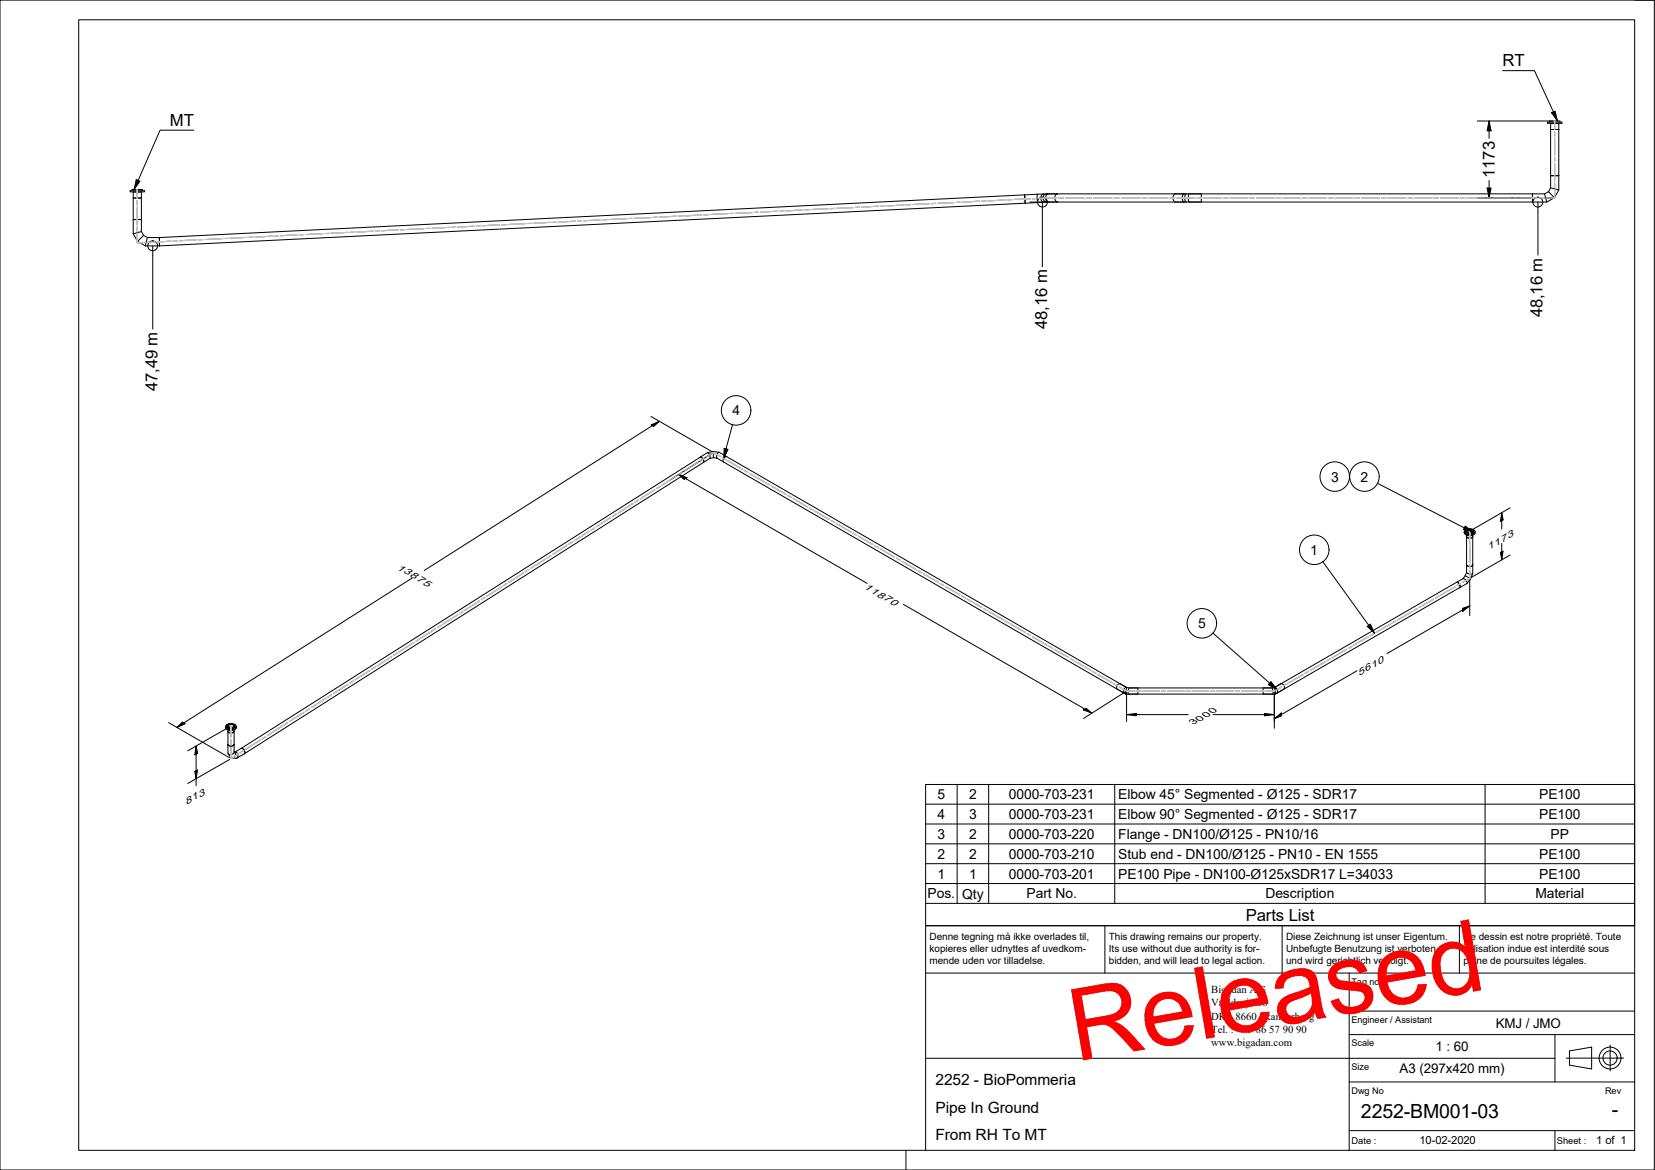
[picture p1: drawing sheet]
<svg xmlns="http://www.w3.org/2000/svg" width="420mm" height="297mm" viewBox="0 0 420 297" stroke-linecap="round" stroke-linejoin="round" font-family="sans-serif">
<!-- layer: 3D Sketch Geometry -->
<g fill="none" stroke="#c0c0c0" stroke-width=".25">
<path d="M394.7 30.7v2.2M394.7 33.4v1.1M394.7 35v4.4M394.7 39.9v1.1M34.8 59.4v2.3l2.2-.2M34.8 48.1v2.3M34.8 50.9v1.2M34.8 52.6v4.5M34.8 57.7v1.1M69.1 60l-4.3 .2M70.7 59.9h-1.1M75.5 59.6l-4.3 .2"/>
<path d="M77.1 59.5l-1.1 .1M81.9 59.3l-4.3 .2M83.5 59.3h-1.1M88.3 59l-4.3 .2M89.9 58.9l-1 .1M94.7 58.7l-4.2 .2M96.4 58.6l-1.1 .1M101.1 58.4l-4.2 .2M102.7 58.3l-1 .1M107.6 58.1l-4.3 .2M109.2 58h-1.1M114 57.7l-4.3 .2"/>
<path d="M115.6 57.7h-1.1M120.4 57.4l-4.3 .2M122 57.3l-1.1 .1M126.8 57.1l-4.2 .2M128.4 57.1h-1.1M133.2 56.8l-4.3 .2M134.8 56.7l-1 .1M139.7 56.5l-4.3 .2M141.3 56.4l-1.1 .1M146 56.2l-4.2 .2M147.7 56.1h-1.1M152.5 55.9l-4.3 .1"/>
<path d="M154.1 55.8h-1.1M158.9 55.5l-4.3 .2M160.5 55.4l-1.1 .1M165.3 55.2l-4.3 .2M166.9 55.1l-1 .1M171.7 54.9l-4.2 .2M173.4 54.8h-1.1M178.1 54.6l-4.2 .2M179.7 54.5l-1 .1M184.6 54.3l-4.3 .2M186.2 54.2h-1.1M191 54l-4.3 .2"/>
<path d="M192.6 53.9h-1.1M197.4 53.6l-4.3 .2M199 53.5l-1 .1M203.8 53.3l-4.3 .2M205.4 53.2l-1.1 .1M210.2 53l-4.2 .2M211.8 52.9l-1 .1M216.7 52.7l-4.3 .2M218.2 52.6h-1M223.1 52.4l-4.3 .2M224.7 52.3l-1.1 .1M229.5 52.1l-4.3 .2"/>
<path d="M231.1 52h-1.1M235.9 51.7l-4.3 .2M237.5 51.6l-1.1 .1M242.3 51.4l-4.3 .2M243.9 51.3l-1.1 .1M248.7 51.1l-4.3 .2M250.3 51l-1 .1M255.1 50.8l-4.2 .2M256.8 50.7h-1.1M261.5 50.4l-4.2 .3M263.1 50.4h-1M268.2 50.2l-4.5 .2"/>
<path d="M268.8 50.2h1.2M270.6 50.2h4.7M275.8 50.2h1.2M277.6 50.2h4.7M282.9 50.2h1.2M284.7 50.2h4.7M290 50.2h1.2M291.8 50.2h4.7M297.1 50.2h1.1M298.8 50.2h4.6M304 50.2h1.1M305.6 50.2h4.5"/>
<path d="M310.6 50.2h1.1M312.3 50.2h4.5M317.3 50.2h1.1M319 50.2h4.5M324 50.2h1.1M325.7 50.2h4.4M330.7 50.2h1.1M332.4 50.2h4.4M337.4 50.2h1.1M339 50.2h4.5M344 50.2h1.1M345.7 50.2h4.5"/>
<path d="M350.7 50.2h1.1M352.4 50.2h4.4M357.4 50.2h1.1M359.1 50.2h4.4M364.1 50.2h1.1M365.8 50.2h4.4M370.8 50.2h1.1M372.4 50.2h4.5M377.4 50.2h1.1M379.1 50.2h4.4M384.1 50.2h1.1M385.8 50.2h4.4"/>
<path d="M390.8 50.2h1.1M394.7 41.6v4.3M394.7 46.5v1M394.7 48.1v2.1h-2.2M38.6 61.5h-1.1M43.4 61.2l-4.3 .3M45 61.2h-1.1M49.8 60.9l-4.2 .2M51.4 60.8l-1 .1M56.3 60.6l-4.3 .2M57.8 60.5l-1 .1M62.7 60.3l-4.3 .2"/>
<path d="M64.3 60.2l-1.1 .1M173.2 119.9l-.9 .6M177.4 117.2l-3.7 2.4M178.8 116.4l-1 .6M183 115.9l-1.9-1-1.9 1.2M183.4 116.2l.9 .5M184.8 117l3.7 2.2M188.9 119.4l1 .5M144 138.4l-3.7 2.4M145.4 137.6l-1 .5M149.6 134.9l-3.8 2.4M151 134l-1 .6"/>
<path d="M155.1 131.3l-3.7 2.4M156.5 130.5l-.9 .6M160.7 127.8l-3.7 2.4M162.1 126.9l-.9 .6M166.2 124.3l-3.6 2.3M167.6 123.4l-.9 .6M171.8 120.8l-3.7 2.3M190.3 120.2l3.7 2.1M194.4 122.6l1 .5M195.8 123.4l3.7 2.1M200 125.8l.9 .5M201.3 126.6l3.7 2.1"/>
<path d="M205.5 129l.9 .5M206.9 129.8l3.7 2.1M211 132.2l.9 .5M212.4 133l3.7 2.1M216.5 135.3l1 .6M217.9 136.1l3.7 2.1M222.1 138.5l.9 .6M223.4 139.3l3.7 2.2M373.1 134.9v1.9M373.1 137.4v.9M373.1 138.8v4M110.6 159.6l-3.7 2.4"/>
<path d="M112 158.7l-1 .6M116.2 156.1l-3.8 2.3M117.6 155.2l-1 .6M121.7 152.6l-3.7 2.3M123.1 151.7l-.9 .6M127.3 149l-3.7 2.4M128.7 148.2l-.9 .5M132.8 145.5l-3.6 2.4M134.2 144.6l-.9 .6M138.4 142l-3.7 2.3M139.8 141.1l-.9 .6M227.6 141.7l.9 .5"/>
<path d="M229 142.5l3.7 2.1M233.1 144.9l.9 .5M234.5 145.7l3.7 2.1M238.6 148.1l1 .5M240 148.9l3.7 2.1M244.1 151.3l1 .5M245.5 152.1l3.7 2.1M249.7 154.5l.9 .5M251 155.3l3.7 2.1M255.2 157.6l.9 .6M256.6 158.4l3.7 2.2M352.9 158.5l-3.7 2.1"/>
<path d="M354.3 157.7l-.9 .5M358.4 155.3l-3.6 2.1M359.8 154.5l-.9 .6M363.9 152.1l-3.6 2.1M365.3 151.3l-.9 .6M369.4 149l-3.6 2.1M370.8 148.2l-.9 .5M373.1 143.3v1M373.1 144.9v1.9l-1.8 1.1M78.6 179.9l-1 .6M82.8 177.3l-3.8 2.3M84.2 176.4l-1 .6"/>
<path d="M88.3 173.8l-3.7 2.3M89.7 172.9l-.9 .6M93.9 170.2l-3.7 2.4M95.3 169.3l-.9 .6M99.4 166.7l-3.6 2.4M100.8 165.8l-.9 .6M105 163.1l-3.7 2.4M106.4 162.3l-.9 .6M260.7 160.9l.9 .5M262.1 161.7l3.7 2.1M266.2 164l1 .6M267.6 164.8l3.7 2.1"/>
<path d="M271.7 167.2l1 .6M273.1 168l3.7 2.1M277.3 170.4l.9 .5M278.7 171.2l3.6 2.1M282.8 173.6l.9 .5M284.2 174.4l1.8 1.1h2.1M288.6 175.5h1.1M290.2 175.5h4.1M294.9 175.5h1M296.4 175.5h4.2M301.1 175.5h1.1M302.7 175.5h4.2"/>
<path d="M307.4 175.5h1M308.9 175.5h4.2M313.6 175.5h1.1M315.2 175.5h4.2M319.9 175.5h1M325.4 174.4l-1.9 1.1h-2.1M326.7 173.6l-.9 .5M330.9 171.2l-3.7 2.1M332.2 170.4l-.9 .5M336.4 168l-3.7 2.2M337.7 167.2l-.9 .6M341.9 164.8l-3.7 2.2"/>
<path d="M343.3 164.1l-1 .5M347.4 161.7l-3.7 2.1M348.8 160.9l-.9 .5M58.6 189.9v2.7l1.9-1.2M58.6 184.3v2.8M58.6 187.8v1.3M61.9 190.5l-.9 .6M66 187.9l-3.6 2.3M67.4 187l-.9 .6M71.6 184.3l-3.7 2.4M73 183.5l-.9 .6M77.2 180.8l-3.7 2.4"/>
</g>
<!-- layer: Visible -->
<g fill="none" stroke="#000" stroke-width=".25">
<path d="M392.9 31h3.6v.3h-3.6zM393.4 31v-.3h2.6v.3M393.7 32.9h2M393.7 31.3v16.4M393.7 31.4h2M395.7 31.3v1.6M395.7 32.9v15.3M33 48.4h3.7v.3h-3.7zM33.5 48.4v-.3h2.7v.3M33.8 55.7h2.1M33.8 50.3h2.1M33.8 48.7v10.7"/>
<path d="M33.8 59.4l1.1 1.9M33.8 48.8h2.1M35.9 58.8l-2.1 .6M35.9 48.7v1.6M35.9 50.3v8.5M35.9 58.8l.5 1M36.4 59.8l-1.5 1.5M36.4 59.8l1 .5M260.1 49.5l.2 2.1M260.1 49.5l-219.6 10.8M263.5 49.3l-.2 .5v.8l.3 .8M263.5 49.3l-3.4 .2"/>
<path d="M263.6 51.4l-223.1 11M265 49.3a1.09 1.09 0 0 0-.8 1 1.09 1.09 0 0 0 .8 1M265 49.3h-1.5M265 51.3l-1.4 .1M265.8 49.2h.1M265.8 49.2l-.8 .1M265.9 49.2a1.04 1.04 0 0 0-1.1 1.1 1.04 1.04 0 0 0 1.1 1M265.9 51.3h126.8M265.9 49.2h126.2M265.9 51.3h-.9M266.3 49.2a1.05 1.05 0 0 0-.9 1.1 1.05 1.05 0 0 0 .9 1M268.5 49.2l-.4 .1-.3 .6v.8l.7 .6"/>
<path d="M298.5 49.2a1.11 1.11 0 0 0-.7 1.1 1.11 1.11 0 0 0 .7 1M300.7 49.2l-.3 .2-.3 .8 .2 .8 .4 .3M301.2 49.2l-.3 .2-.2 .8 .2 1 .3 .1M301.9 49.2l-.2 .5v1.1l.2 .5M305 49.2v2.1M389 49.2v2.1M392.1 49.2l.6 2.1M393.1 48.7l1.5 1.5M393.1 48.7l-1 .5M393.7 47.7l2 .5M393.7 44.6h2M393.7 47.7l-.6 1"/>
<path d="M394.6 50.2l-1.9 1.1M395.7 48.2l-1.1 2M34.9 61.3l2 1.1M36.9 62.4h3.6M37.4 60.3l-.5 2.1M37.4 60.3h3.1M40.5 60.3v2.1M177.7 116.1h.4l.3 .3 .3 .6-.1 .4M178.6 117.4l1.7-1.1-.2-.9-.4-.5-118.5 75.1M178.6 117.4l-116.6 74M181.1 114.6v1.6M181.1 114.6l-1.5 .3"/>
<path d="M181.1 114.6l1.4 .2M181.1 116.2l-.9 .2M181.1 116.2l1 .1M183.7 117.3l-1.8-1.1v-.6l.5-.7 .2-.1 103.4 59.7-1.6-.9-.6 .2-.3 1 1.8 1.2v-.8l.5-.7 .8 .2M183.7 117.3l102.1 58.9M184.1 116l.4-.1h-.3l-.5 .4-.1 .4 .1 .6M371.7 135l.1 .5 .3 .3 .6 .2 1.4-.2 .3-.3 .1-.5M371.9 134.7l.6-.4h1l.7 .2 .3 .7-.7 .5-1 .1-1-.5zM372.2 134.7l-.3 .1 .2 .1 .1 .4 .8 .3 .9-.2 .4-.6-.2-.1M372.2 134.6l.8-.3 .8 .2a.61 .61 0 0 1 .1 .8 .61 .61 0 0 1-.8 .1l-.7-.2-.3-.3zM372.3 136.2l.6 .4h.7l.3-.4M372.3 135.9v9.5l.9 .4 .7-.2v-9.7"/>
<path d="M372.5 134.6l.9-.1 .3 .1a.54 .54 0 0 1-.2 .7 .54 .54 0 0 1-.7-.1 .35 .35 0 0 1-.3-.2 .35 .35 0 0 1 0-.4zM372.6 135.6l.2 .1zM369.7 147.9h.4l.4 .4 .2 .4-.2 .5M369.7 147.9l-46.1 26.6M370.5 149.2l-46.7 27M371.4 146.9l.5 .1 .3 .4 .2 .8M371.4 146.9l-1.7 1M372 146.2l1.3 .8M372 146.2l-.6 .7M372.3 143.4l.6 .4 .8-.1 .2-.3M372.3 145.3l-.3 .9M372.4 148.2l-1.9 1"/>
<path d="M373.3 147l-.9 1.1M373.9 145.6l-.6 1.4M286 174.8l-.3 .8 .1 .6h37.9M286.6 174.7l-.2 .8v.7M286.6 174.7h36.3l.3 .9-.1 .6M288.9 174.7v1.5M323.5 174.8l.3 .9-.1 .5M323.6 174.5l1.6-.9h.3l.5 .5 .1 .6-1.9 1.3 .1-.2-.1-.8zM323.6 174.5l-2.9 .2v1.5M57.3 184.5v.4l.3 .3 .7 .2h.7l.7-.2 .3-.7M57.4 184.2l.8-.5h.8l.8 .4 .2 .4-.5 .6-1.1 .2-1-.5zM57.7 184.2l-.2 .1h.2v.5l.8 .3 1-.3 .1-.5h.2l-.2-.1"/>
<path d="M57.9 189l.1 .3 .5 .1 .6-.1 .3-.3M57.9 185.7l.5 .4 .7-.1 .3-.3M57.9 185.3v6l.6 .3 .6-.1 .3-.6v-5.6M57.9 183.9l.7-.2 .5 .1 .5 .3v.3l-.6 .5-.9-.1-.4-.4zM58 184.2l.3-.3 .7 .1a.42 .42 0 0 1 .2 .6 .42 .42 0 0 1-.6 .1l-.5-.1zM58.1 185.1h.2zM59.4 190.8l.4 .8-.2 .5-.4 .3-.6-.1-.7-.9M59.5 190.9l.5 .1 .3 .3v1l-.3 .2-1.1-.1M59.6 184.7l.2 .1zM61.2 190h.3l.5 .4 .2 .6-.2 .4M61.2 190h.4l.5 .5 .1 .6-.2 .3M61.2 190l-1.5 .9"/>
<path d="M62 191.4l-1.9 1.1"/>
<circle cx="372" cy="135.3" r=".11"/>
<circle cx="373.5" cy="135.6" r=".09"/>
<circle cx="374.1" cy="135.3" r=".09"/>
<circle cx="57.6" cy="184.7" r=".1"/>
<circle cx="59.1" cy="185.1" r=".09"/>
</g>
<!-- layer: Symbol -->
<g fill="none" stroke="#000" stroke-width=".25">
<path d="M381.5 17.9h8.1l5.8 12.8M49.2 33h-8.6l-6.6 15.1M393.9 28.6l.9-.4 .6 2.5zM34.6 45.6l.9 .4-1.5 2.1zM183.9 113.8l.9 .3-1.1 2.3zM186 107.8l-2.3 8.6M349.7 122.7l24.3 12.5M372 133.5l2 1.7-2.5-.8zM335.8 142.6l13.2 18.2M347.1 159l.8-.6 1.1 2.4zM307.9 160.7l16.3 14.4M322.7 173l1.5 2.1-2.2-1.3z"/>
<path d="M243 199.2v30.1M251 199.2v30.1M283 199.2v30.1M377 199.2v30.1M235 204.2h180M235 209.2h180M235 214.2h180M235 219.3h180M235 224.3h180v-25.1h-180v30.1M235 229.3v5.7h180v-5.7M415 224.3v5h-180"/>
<circle cx="186.9" cy="104.2" r="3.7"/>
<circle cx="333.6" cy="139.6" r="3.7"/>
<circle cx="338.9" cy="121" r="3.7"/>
<circle cx="346.4" cy="121" r="3.7"/>
<circle cx="305.1" cy="158.2" r="3.7"/>
</g>
<!-- layer: Border -->
<path d="M0 0h420v297h-420zM20 5h395v287h-395zM415 0h5M230 292v5" fill="none" stroke="#000" stroke-width=".25"/>
<!-- layer: Title -->
<g fill="none" stroke="#000" stroke-width=".25">
<path d="M280.5 235v12M325.5 235v12M370.5 235v12M415 235h-180v57M235 247h180M342.5 256.7h72.5M342.5 247v45M235 268.7h159.8M342.5 274.7h72.5M342.5 262.7h72.5M394.8 262.7v12M397.6 268.6h14.6"/>
<path d="M398.4 266.8l5.7-1v5.6l-5.7-1zM408.8 265.3v6.6M342.5 287h72.5M394.8 287v5"/>
<circle cx="408.7" cy="268.6" r="2.77"/>
<circle cx="408.7" cy="268.6" r="1.8"/>
</g>
<!-- layer: Dimension -->
<g fill="none" stroke="#000" stroke-width=".25">
<path d="M375 30.7h19.2M378 30.7l.5 2.5h-1zM378 30.7v4.4M261.5 51.3h4.3M264.6 51.3v16.4M375 50.2h13.7M377.5 47.7h1l-.5 2.5zM378 45.8v4.4M390.4 51.3v13.5M392.2 50.2h2M38.8 62.4v21.2M165.3 107.9l2.1-.9-1.5 1.3z"/>
<path d="M165.3 105.7l15.5 9M167.4 107l-59.7 37.8M180.8 115.1l-10.6 6.7M172.3 120.5l2.1 .8-.7 .4zM172.3 120.5l47.8 27.6M381.3 130.2l.3 1.8-.7 .4zM381.3 130.2v4.1M381.3 138v4.1M383.4 128.9l-9.9 5.7M104.6 146.8l-59.7 37.9M229.4 153.4l47.8 27.6M371.3 154.4l1.8-.6-1.8 1.4z"/>
<path d="M373.1 153.8l-21 12.1M373.1 147.2v9.1M380.9 140.3l.7-.4-.3 2.2zM383.4 140.9l-9.9 5.7M285.7 175.7l-10.6 6.7M286 175.8v7.4M323.5 175.8v9.1M344.5 170.3l-21 12.1M42.8 183.5l15.5 8.9M44.9 184.7l1.4-1.4 .7 .5zM49.4 195.9l.8-.5-.4 2.3zM49.8 189.4l.4 1.8-.8 .5z"/>
<path d="M49.8 189.4v10.1M58.3 184.5l-10.6 6.1M58.3 192.8l-10.6 6.1M275.1 180.2l.7-.4 1.4 1.2zM286 181.4l2.5-.3v.6zM286 181.4h15.6M307.9 181.4h15.6M321 181.1l2.5 .3-2.5 .3zM323.5 182.4l1.8-1.4v.8z"/>
<circle cx="264.6" cy="51.3" r="1.25"/>
<circle cx="390.4" cy="51.3" r="1.25"/>
<circle cx="38.8" cy="62.4" r="1.25"/>
</g>
<g fill="#000">
<path d="M378 30.7l.5 2.5h-1z" fill-rule="evenodd"/>
<path d="M377.5 47.7h1l-.5 2.5z" fill-rule="evenodd"/>
<path d="M165.3 107.9l2.1-.9-1.5 1.3z" fill-rule="evenodd"/>
<path d="M172.3 120.5l2.1 .8-.7 .4z" fill-rule="evenodd"/>
<path d="M381.3 130.2l.3 1.8-.7 .4z" fill-rule="evenodd"/>
<path d="M371.3 154.4l1.8-.6-1.8 1.4z" fill-rule="evenodd"/>
<path d="M380.9 140.3l.7-.4-.3 2.2z" fill-rule="evenodd"/>
<path d="M44.9 184.7l1.4-1.4 .7 .5z" fill-rule="evenodd"/>
<path d="M49.4 195.9l.8-.5-.4 2.3z" fill-rule="evenodd"/>
<path d="M49.8 189.4l.4 1.8-.8 .5z" fill-rule="evenodd"/>
<path d="M275.1 180.2l.7-.4 1.4 1.2z" fill-rule="evenodd"/>
<path d="M286 181.4l2.5-.3v.6z" fill-rule="evenodd"/>
<path d="M321 181.1l2.5 .3-2.5 .3z" fill-rule="evenodd"/>
<path d="M323.5 182.4l1.8-1.4v.8z" fill-rule="evenodd"/>
</g>
<!-- layer: Symbol -->
<g fill="#000">
<path d="M393.9 28.6l.9-.4 .6 2.5z" fill-rule="evenodd"/>
<path d="M34.6 45.6l.9 .4-1.5 2.1z" fill-rule="evenodd"/>
<path d="M183.9 113.8l.9 .3-1.1 2.3z" fill-rule="evenodd"/>
<path d="M372 133.5l2 1.7-2.5-.8z" fill-rule="evenodd"/>
<path d="M347.1 159l.8-.6 1.1 2.4z" fill-rule="evenodd"/>
<path d="M322.7 173l1.5 2.1-2.2-1.3z" fill-rule="evenodd"/>
</g>
<text font-size="25.5" fill="#f00" x="273" y="269.6" transform="rotate(-10 273 269.6)">Released</text>
<g font-size="5">
<text x="345.5" y="283.7">2252-BM001-03</text>
<text x="409.2" y="283.3">-</text>
</g>
<g font-size="4.2">
<text x="381.5" y="16.7">RT</text>
<text x="43.1" y="31.9">MT</text>
<text x="379.5" y="45.2" transform="rotate(-90 379.5 45.2)">1173</text>
<text x="265.9" y="83.6" transform="rotate(-90 265.9 83.6)">48,16 m</text>
<text x="391.6" y="80.6" transform="rotate(-90 391.6 80.6)">48,16 m</text>
<text x="40" y="99.4" transform="rotate(-90 40 99.4)">47,49 m</text>
<text x="316.3" y="233.7">Parts List</text>
</g>
<g font-size="3.9">
<text x="237.5" y="275.5">2252 - BioPommeria</text>
<text x="237.5" y="282.5">Pipe In Ground</text>
<text x="237.5" y="289.5">From RH To MT</text>
</g>
<g font-size="3.5">
<text x="185.9" y="105.4">4</text>
<text x="337.9" y="122.3">3</text>
<text x="345.4" y="122.3">2</text>
<text x="332.7" y="140.8">1</text>
<text x="304.2" y="159.5">5</text>
<text x="238" y="202.9">5</text>
<text x="246" y="202.9">2</text>
<text x="256.1" y="202.9">0000-703-231</text>
<text x="283.9" y="203">Elbow 45° Segmented - Ø125 - SDR17</text>
<text x="390.7" y="202.9">PE100</text>
<text x="238" y="207.9">4</text>
<text x="246" y="208">3</text>
<text x="256.1" y="208">0000-703-231</text>
<text x="283.9" y="208">Elbow 90° Segmented - Ø125 - SDR17</text>
<text x="390.7" y="208">PE100</text>
<text x="238" y="213">3</text>
<text x="246" y="213">2</text>
<text x="256.1" y="213">0000-703-220</text>
<text x="283.9" y="213">Flange - DN100/Ø125 - PN10/16</text>
<text x="393.7" y="213">PP</text>
<text x="238" y="218">2</text>
<text x="246" y="218">2</text>
<text x="256.1" y="218">0000-703-210</text>
<text x="283.9" y="218">Stub end - DN100/Ø125 - PN10 - EN 1555</text>
<text x="390.7" y="218">PE100</text>
<text x="238" y="223">1</text>
<text x="246" y="223">1</text>
<text x="256.1" y="223">0000-703-201</text>
<text x="283.9" y="223.1">PE100 Pipe - DN100-Ø125xSDR17 L=34033</text>
<text x="390.7" y="223">PE100</text>
<text x="235.5" y="228.1">Pos.</text>
<text x="244.3" y="228.1">Qty</text>
<text x="260.6" y="228.1">Part No.</text>
<text x="321.3" y="228.1">Description</text>
<text x="389.8" y="228.1">Material</text>
</g>
<g font-size="3.4">
<text x="379.8" y="260.9">KMJ / JMO</text>
<text x="364.4" y="266.9">1 : 60</text>
<text x="355.3" y="272.5">A3 (297x420 mm)</text>
</g>
<g font-size="2.8">
<text x="360.3" y="290.5">10-02-2020</text>
<text x="405.3" y="290.5">1 of 1</text>
</g>
<g font-size="2.7">
<text x="307.5" y="252">Bigadan A/S</text>
<text x="307.5" y="255.5">Vroldvej 168</text>
<text x="307.5" y="262.3">Tel. : +45</text>
<text x="307.5" y="258.9">DK - 8660 Skanderborg</text>
<text x="318.9" y="262.3">86</text>
<text x="322.2" y="262.3">57</text>
<text x="325.7" y="262.3">90</text>
<text x="329.1" y="262.3">90</text>
<text x="307.5" y="265.7">www.bigadan.com</text>
</g>
<g font-size="2.5">
<text x="381.3" y="137.8" transform="rotate(-30 381.3 137.8)">7</text>
<text x="382.9" y="136.9" transform="rotate(-30 382.9 136.9)">3</text>
<text x="378" y="139.7" transform="rotate(-30 378 139.7)">1</text>
<text x="379.6" y="138.8" transform="rotate(-30 379.6 138.8)">1</text>
<text x="100.6" y="144.3" transform="rotate(30 100.6 144.3)">1</text>
<text x="102.2" y="145.3" transform="rotate(30 102.2 145.3)">3</text>
<text x="103.9" y="146.2" transform="rotate(30 103.9 146.2)">8</text>
<text x="105.5" y="147.2" transform="rotate(30 105.5 147.2)">7</text>
<text x="107.2" y="148.2" transform="rotate(30 107.2 148.2)">5</text>
<text x="219.2" y="149.3" transform="rotate(30 219.2 149.3)">1</text>
<text x="220.9" y="150.3" transform="rotate(30 220.9 150.3)">1</text>
<text x="222.5" y="151.2" transform="rotate(30 222.5 151.2)">8</text>
<text x="224.1" y="152.1" transform="rotate(30 224.1 152.1)">7</text>
<text x="225.8" y="153.1" transform="rotate(30 225.8 153.1)">0</text>
<text x="345" y="171.7" transform="rotate(-30 345 171.7)">5</text>
<text x="346.7" y="170.7" transform="rotate(-30 346.7 170.7)">6</text>
<text x="348.3" y="169.8" transform="rotate(-30 348.3 169.8)">1</text>
<text x="350" y="168.8" transform="rotate(-30 350 168.8)">0</text>
<text x="49" y="203.4" transform="rotate(-30 49 203.4)">1</text>
<text x="50.6" y="202.5" transform="rotate(-30 50.6 202.5)">3</text>
<text x="47.3" y="204.4" transform="rotate(-30 47.3 204.4)">8</text>
<text x="236" y="238.5">Denne tegning må ikke overlades til,</text>
<text x="281.5" y="238.5">This drawing remains our property.</text>
<text x="326.5" y="238.5">Diese Zeichnung ist unser Eigentum.</text>
<text x="371.5" y="238.5">Ce dessin est notre propriété. Toute</text>
<text x="236" y="241.6">kopieres eller udnyttes af uvedkom-</text>
<text x="236" y="244.8">mende uden vor tilladelse.</text>
<text x="281.5" y="244.8">bidden, and will lead to legal action.</text>
<text x="281.5" y="241.6">Its use without due authority is for-</text>
<text x="326.5" y="241.6">Unbefugte Benutzung ist verboten</text>
<text x="326.5" y="244.8">und wird gerichtlich verfolgt.</text>
<text x="371.5" y="241.6">utilisation indue est interdité sous</text>
<text x="371.5" y="244.8">peine de poursuites légales.</text>
</g>
<g font-size="2.4">
<text x="302.9" y="184.2" transform="rotate(-30 302.9 184.2)">3</text>
<text x="304.5" y="183.2" transform="rotate(-30 304.5 183.2)">0</text>
<text x="306.2" y="182.3" transform="rotate(-30 306.2 182.3)">0</text>
<text x="307.8" y="181.3" transform="rotate(-30 307.8 181.3)">0</text>
<text x="343.1" y="290.4">Date :</text>
<text x="395.2" y="290.4">Sheet :</text>
</g>
<g font-size="2.3">
<text x="343.1" y="250">Tag no.</text>
<text x="343.1" y="259.7">Engineer / Assistant</text>
<text x="343.1" y="265.7">Scale</text>
<text x="343.1" y="271.7">Size</text>
<text x="343.1" y="277.7">Dwg No</text>
<text x="407.5" y="277.7">Rev</text>
</g>
</svg>
